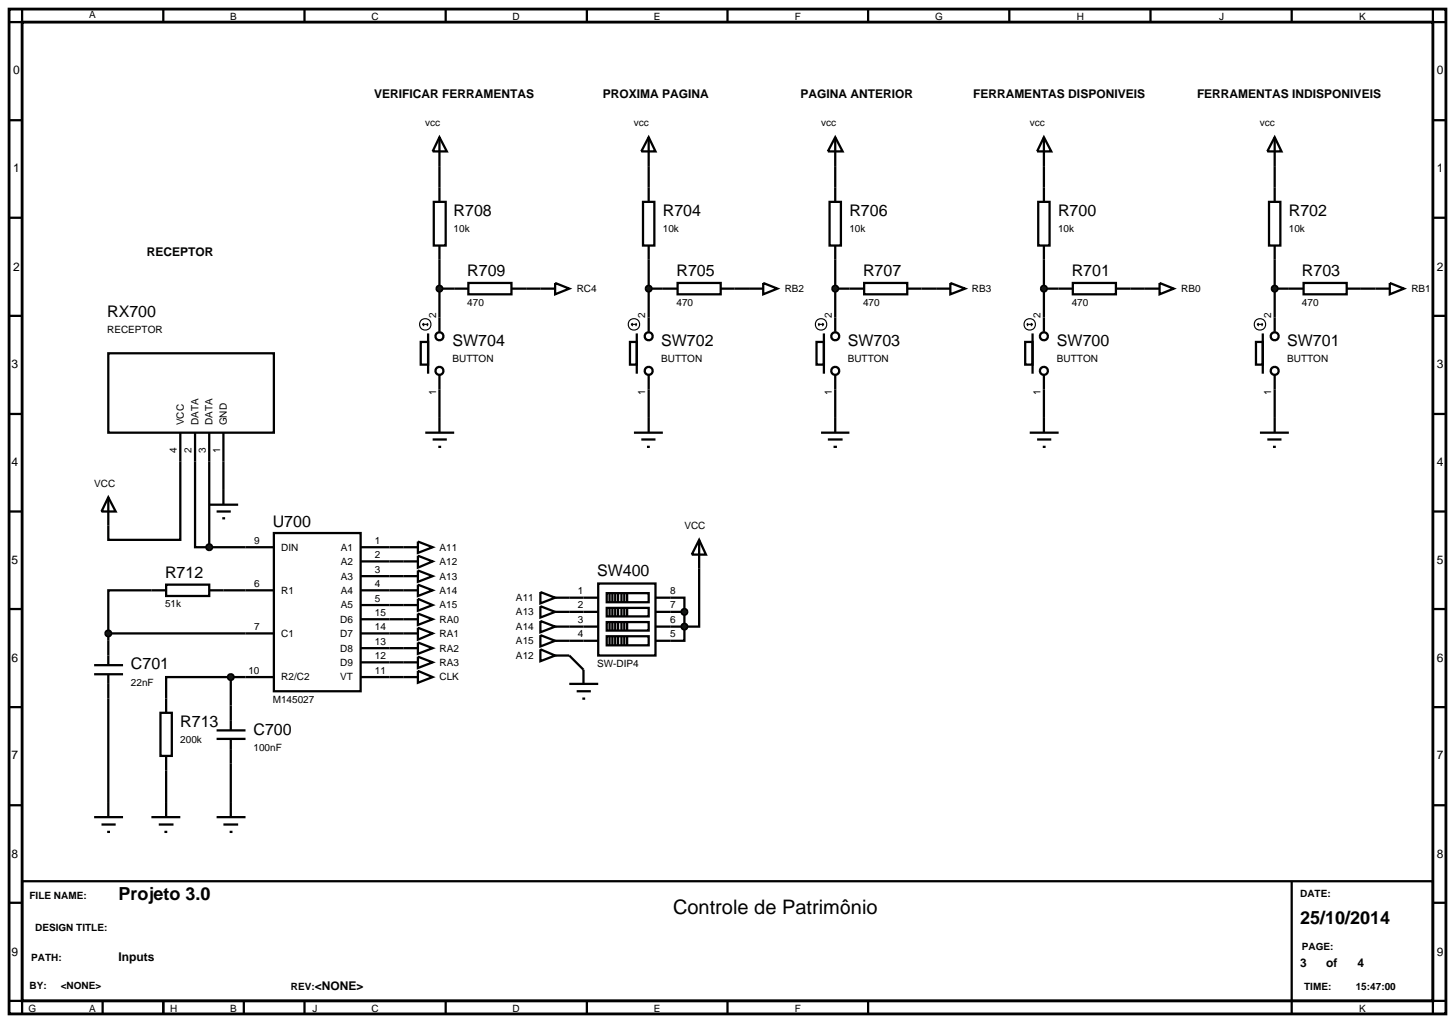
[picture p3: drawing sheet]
<svg xmlns="http://www.w3.org/2000/svg" width="257mm" height="180mm" viewBox="0 0 257 180" stroke-linecap="round" stroke-linejoin="round" font-family="sans-serif">
<path d="M1.6 1.6h253.4v177.2h-253.4zM3.9 3.9h248.8v172.6h-248.8z" fill="none" stroke="#000" stroke-width=".5"/>
<g fill="none" stroke="#000" stroke-width=".4">
<path d="M3.9 1.6v2.3h-2.3M28.8 1.6v2.3M53.7 1.6v2.3M78.6 1.6v2.3M103.5 1.6v2.3M128.3 1.6v2.3M153.1 1.6v2.3M178 1.6v2.3M202.9 1.6v2.3M227.8 1.6v2.3M252.7 1.6v2.3h2.3M1.6 21.2h2.3"/>
<path d="M1.6 38.4h2.3M77.5 29.3v3.8M114.4 29.3v3.8M147.3 29.3v3.8M183.1 35.6h2v7.7h-2zM184.1 24.2l1.3 2.5h-2.5zM184.1 24.2v11.4M224.8 29.3v3.8M252.7 21.2h2.3M252.7 38.4h2.3M1.6 55.7h2.3M77.5 50.9h2.6"/>
<path d="M77.5 45.8v10.2M92.8 50.9h2.5M114.4 50.9h2.5M114.4 45.8v10.2M129.5 50.9h2.6M147.3 50.9h2.5M147.3 45.8v10.2M162.5 50.9h2.6M182.1 58.8v7.1M184.1 43.3v15.2M184.1 50.9h5.1M189.2 49.9h7.6v2h-7.6z"/>
<path d="M196.8 50.9h7.7M204.5 49.9l2.5 1-2.5 1zM224.8 50.9h2.5M224.8 45.8v10.2M240 50.9h2.6M252.7 55.7h2.3M1.6 73h2.3M77.5 68.7v5M114.4 68.7v5M147.3 68.7v5M180.8 60.3h1.3v4h-1.3zM181.6 76.3h5.1"/>
<path d="M182.9 77.5h2.5M183.9 78.8h.5M184.1 66.1v10.2M224.8 68.7v5M252.7 73h2.3M1.6 90.2h2.3M31.8 81.4v13.8h-12.7v-2.5M34.4 81.4v15.1h2.5M36.9 96.5h6.4M36.9 81.4v15.1M39.4 81.4v5M68.7 96.5h2.5"/>
<path d="M68.7 99h2.5M252.7 90.2h2.3M1.6 107.4h2.3M19.1 111.7v1.3M19.1 111.7h24.2M26.7 104.1h-7.6v7.6M39.4 104.1h3.9M40.7 119.4h-11.4v3.8M40.7 119.4v5M40.7 119.4h2.6M68.7 104.1h2.5M68.7 119.4h2.5"/>
<path d="M68.7 111.7h2.5M68.7 101.6h2.5M68.7 106.7h2.5M68.7 109.2h2.5M68.7 114.3h2.5M68.7 116.8h2.5M100.4 105.4h2.5M100.4 107.9h2.5M100.4 110.5h2.5M100.4 113h2.5M100.4 115.6l2.5 2.5M118.2 105.4h2.5v2.5"/>
<path d="M118.2 107.9h2.5M118.2 110.5h2.5M120.7 110.5v2.5h-2.5M120.7 107.9v2.6M123.3 100.3v10.2h-2.6M252.7 107.4h2.3M1.6 124.7h2.3M19.1 123.2v18.4M29.3 135.9v5.7M40.7 134.6v7M252.7 124.7h2.3M1.6 142h2.3"/>
<path d="M1.6 159.2h2.3M3.9 155.4h248.8v21.1h-248.8zM227.8 155.4v23.4M252.7 142h2.3M252.7 159.2h2.3M1.6 176.5h2.3v2.3M18.1 176.5v2.3M28.8 176.5v2.3M43 176.5v2.3M53.7 176.5v2.3M78.6 176.5v2.3M103.5 176.5v2.3"/>
<path d="M128.3 176.5v2.3M153.1 176.5v2.3M255 176.5h-2.3v2.3"/>
<circle cx="184.1" cy="59.3" r=".7"/>
<circle cx="184.1" cy="65.4" r=".7"/>
</g>
<g fill="none" stroke="#000" stroke-width=".2">
<path d="M181.1 57.2h1M181.1 57.2l.2 .3M181.3 57l-.2 .2M181.8 57l.3 .2M182.1 57.2l-.3 .3"/>
<circle cx="181.6" cy="57.2" r="1.01"/>
</g>
<path d="M183.7 50.6l.4-.2-.5 .5zM184.1 50.4l.3 .1 .2 .4zM184.1 51.4l.5-.5-.1 .3zM183.6 50.9l.5 .5-.4-.2z" fill="#004000" stroke="#000" stroke-width=".4"/>
<path d="M184.1 50.4l.5 .5-.5 .5-.5-.5z" fill="#004000"/>
<g fill="none" stroke="#000" stroke-width=".4">
<path d="M223.8 35.6h2v7.7h-2zM224.8 24.2l1.2 2.5h-2.5zM224.8 24.2v5.1M224.8 33.1v2.5M222.7 58.8v7.1M224.8 43.3v2.5M224.8 56v2.5M227.3 50.9h2.6M229.9 49.9h7.6v2h-7.6zM237.5 50.9h2.5M242.6 50.9h2.5M245.1 49.9l2.5 1-2.5 1z"/>
<path d="M221.5 60.3h1.2v4h-1.2zM222.2 76.3h5.1M223.5 77.5h2.5M224.5 78.8h.5M224.8 66.1v2.6M224.8 73.7v2.6"/>
<circle cx="224.8" cy="59.3" r=".7"/>
<circle cx="224.8" cy="65.4" r=".7"/>
</g>
<g fill="none" stroke="#000" stroke-width=".2">
<path d="M221.7 57.2h1M221.7 57.2l.3 .3M222 57l-.3 .2M222.5 57l.2 .2M222.7 57.2l-.2 .3"/>
<circle cx="222.2" cy="57.2" r="1.01"/>
</g>
<path d="M224.4 50.6l.4-.2-.5 .5zM224.8 50.4l.3 .1 .2 .4zM225.3 50.9l-.1 .3-.4 .2zM224.3 50.9l.5 .5-.4-.2z" fill="#004000" stroke="#000" stroke-width=".4"/>
<path d="M224.3 50.9l.5-.5 .5 .5-.5 .5z" fill="#004000"/>
<g fill="none" stroke="#000" stroke-width=".4">
<path d="M113.4 35.6h2v7.7h-2zM114.4 24.2l1.2 2.5h-2.5zM114.4 24.2v5.1M114.4 33.1v2.5M112.3 58.8v7.1M114.4 43.3v2.5M114.4 56v2.5M116.9 50.9h2.6M119.5 49.9h7.6v2h-7.6zM127.1 50.9h2.4M132.1 50.9h2.5M134.6 49.9l2.5 1-2.5 1z"/>
<path d="M111.1 60.3h1.2v4h-1.2zM111.8 76.3h5.1M113.1 77.5h2.5M114.1 78.8h.5M114.4 66.1v2.6M114.4 73.7v2.6"/>
<circle cx="114.4" cy="59.3" r=".7"/>
<circle cx="114.4" cy="65.4" r=".7"/>
</g>
<g fill="none" stroke="#000" stroke-width=".2">
<path d="M111.3 57.2h1M111.3 57.2l.3 .3M111.6 57l-.3 .2M112.1 57l.2 .2M112.3 57.2l-.2 .3"/>
<circle cx="111.8" cy="57.2" r="1.01"/>
</g>
<path d="M114 50.6l.4-.2-.5 .5zM114.4 50.4l.3 .1 .2 .4zM114.9 50.9l-.1 .3-.4 .2zM113.9 50.9l.5 .5-.4-.2z" fill="#004000" stroke="#000" stroke-width=".4"/>
<path d="M113.9 50.9l.5-.5 .5 .5-.5 .5z" fill="#004000"/>
<g fill="none" stroke="#000" stroke-width=".4">
<path d="M146.3 35.6h2v7.7h-2zM147.3 24.2l1.3 2.5h-2.6zM147.3 24.2v5.1M147.3 33.1v2.5M145.3 58.8v7.1M147.3 43.3v2.5M147.3 56v2.5M149.8 50.9h2.6M152.4 49.9h7.6v2h-7.6zM160 50.9h2.5M165.1 50.9h2.5M167.6 49.9l2.6 1-2.6 1z"/>
<path d="M144 60.3h1.3v4h-1.3zM144.8 76.3h5M146 77.5h2.6M147 78.8h.6M147.3 66.1v2.6M147.3 73.7v2.6"/>
<circle cx="147.3" cy="59.3" r=".7"/>
<circle cx="147.3" cy="65.4" r=".7"/>
</g>
<g fill="none" stroke="#000" stroke-width=".2">
<path d="M144.3 57.2h1M144.3 57.2l.2 .3M144.5 57l-.2 .2M145 57l.3 .2M145.3 57.2l-.3 .3"/>
<circle cx="144.8" cy="57.2" r="1.01"/>
</g>
<path d="M147 50.5l.3-.1-.5 .5zM147.3 50.4l.3 .1 .2 .4zM147.3 51.4l.5-.5-.1 .3zM146.8 50.9l.5 .5-.4-.2z" fill="#004000" stroke="#000" stroke-width=".4"/>
<path d="M147.3 50.4l.5 .5-.5 .5-.5-.5z" fill="#004000"/>
<g fill="none" stroke="#000" stroke-width=".4">
<path d="M76.5 35.6h2.1v7.7h-2.1zM77.5 24.2l1.3 2.5h-2.5zM77.5 24.2v5.1M77.5 33.1v2.5M75.5 58.8v7.1M77.5 43.3v2.5M77.5 56v2.5M80.1 50.9h2.5M82.6 49.9h7.6v2h-7.6zM90.2 50.9h2.6M95.3 50.9h2.6M97.9 49.9l2.5 1-2.5 1z"/>
<path d="M74.2 60.3h1.3v4h-1.3zM75 76.3h5.1M76.3 77.5h2.5M77.3 78.8h.5M77.5 66.1v2.6M77.5 73.7v2.6"/>
<circle cx="77.5" cy="59.3" r=".7"/>
<circle cx="77.5" cy="65.4" r=".7"/>
</g>
<g fill="none" stroke="#000" stroke-width=".2">
<path d="M74.5 57.2h1M74.5 57.2l.3 .3M74.8 57l-.3 .2M75.3 57l.2 .2M75.5 57.2l-.2 .3"/>
<circle cx="75" cy="57.2" r="1.01"/>
</g>
<path d="M77.1 50.6l.4-.2-.5 .5zM77.5 50.4l.4 .2 .1 .3zM78 50.9l-.1 .3-.4 .2zM77 50.9l.5 .5-.4-.2z" fill="#004000" stroke="#000" stroke-width=".4"/>
<path d="M77.5 50.4l.5 .5-.5 .5-.5-.5z" fill="#004000"/>
<g fill="none" stroke="#000" stroke-width=".4">
<path d="M43.3 96.5h5M48.3 94h15.3v27.9h-15.3zM63.6 96.5h5.1M63.6 99h5.1M26.7 104.1h2.6M29.3 103.1h7.6v2h-7.6zM36.9 104.1h2.5M43.3 104.1h5M43.3 111.7h5M43.3 119.4h5M63.6 101.6h5.1M63.6 104.1h5.1"/>
<path d="M63.6 106.7h5.1M63.6 109.2h5.1M63.6 111.7h5.1M63.6 114.3h5.1M63.6 116.8h5.1M63.6 119.4h5.1M28.3 125.7h2v7.6h-2zM29.3 123.2v2.5M29.3 133.3v2.6M38.2 128.8h5.1M38.2 130.3h5.1M40.7 124.4v4.4"/>
<path d="M40.7 130.3v4.3M26.7 144.1h5.1M28 145.4h2.6M29 146.7h.5M29.3 141.6v2.5M38.2 144.1h5.1M39.4 145.4h2.6M40.5 146.7h.5M40.7 141.6v2.5"/>
</g>
<path d="M40.4 119l.3-.1-.5 .5zM40.7 118.9l.4 .2 .1 .3zM40.7 119.9l.5-.5-.2 .4zM40.2 119.4l.5 .5-.3-.1z" fill="#004000" stroke="#000" stroke-width=".4"/>
<path d="M40.7 118.9l.5 .5-.5 .5-.5-.5z" fill="#004000"/>
<path d="M16.6 117.3h5.1M16.6 118.9h5.1M19.1 113v4.3M19.1 118.9v4.3M16.6 144.1h5.1M17.9 145.4h2.5M18.9 146.7h.5M19.1 141.6v2.5" fill="none" stroke="#000" stroke-width=".4"/>
<path d="M18.7 111.4l.4-.2-.5 .5zM19.1 111.2l.4 .2 .1 .3zM19.6 111.7l-.2 .4-.3 .1zM18.6 111.7l.5 .5-.3-.1z" fill="#004000" stroke="#000" stroke-width=".4"/>
<path d="M18.6 111.7l.5-.5 .5 .5-.5 .5z" fill="#004000"/>
<g fill="none" stroke="#000" stroke-width=".4">
<path d="M19.1 62.3h29.2v14h-29.2zM31.8 76.3v5.1M34.4 76.3v5.1M36.9 76.3v5.1M39.4 76.3v5.1M71.2 96.5h2.5M71.2 99h2.5M73.7 95.5l2.6 1-2.6 1zM73.7 98l2.6 1-2.6 1.1zM71.2 101.6h2.5M71.2 104.1h2.5M71.2 106.7h2.5"/>
<path d="M71.2 109.2h2.5M71.2 111.7h2.5M71.2 114.3h2.5M71.2 116.8h2.5M71.2 119.4h2.5M73.7 100.6l2.6 1-2.6 1zM73.7 103.1l2.6 1-2.6 1zM73.7 105.6l2.6 1.1-2.6 1zM73.7 108.2l2.6 1-2.6 1zM73.7 110.7l2.6 1-2.6 1.1zM73.7 113.3l2.6 1-2.6 1zM73.7 115.8l2.6 1-2.6 1z"/>
<path d="M73.7 118.3l2.6 1.1-2.6 1z"/>
</g>
<path d="M36.6 96.1l.3-.1-.5 .5zM36.9 96l.3 .1 .2 .4zM37.4 96.5l-.1 .3-.4 .2zM36.4 96.5l.5 .5-.4-.2z" fill="#004000" stroke="#000" stroke-width=".4"/>
<path d="M36.9 96l.5 .5-.5 .5-.5-.5z" fill="#004000"/>
<g fill="none" stroke="#000" stroke-width=".4">
<path d="M19.1 87.7l1.3 2.5h-2.5zM19.1 87.7v5M36.9 89h5.1M38.2 90.2h2.5M39.2 91.4h.5M39.4 86.4v2.6M95.3 104.4l2.6 1-2.6 1zM95.3 114.5l2.6 1.1-2.6 1zM95.3 106.9l2.6 1-2.6 1zM95.3 109.5l2.6 1-2.6 1zM95.3 112l2.6 1-2.6 1zM97.9 105.4h2.5"/>
<path d="M97.9 115.6h2.5M97.9 107.9h2.5M97.9 110.5h2.5M97.9 113h2.5M102.9 105.4h2.6M102.9 107.9h2.6M102.9 110.5h2.6M102.9 113h2.6M102.9 118.1v2.5M105.5 102.9h10.1v12.7h-10.1zM107 104.6h7.4v1.6h-7.4zM107 107.2h7.4v1.5h-7.4z"/>
<path d="M107 109.7h7.4v1.5h-7.4zM107 112.2h7.4v1.6h-7.4zM107.5 104.6v1.6M107.5 107.2v1.5M107.5 109.7v1.5M107.5 112.2v1.6M108 104.6v1.6M108 107.2v1.5M108 109.7v1.5M108 112.2v1.6M108.5 104.6v1.6M108.5 107.2v1.5"/>
<path d="M108.5 109.7v1.5M108.5 112.2v1.6M109 104.6v1.6M109 107.2v1.5M109 109.7v1.5M109 112.2v1.6M109.6 104.6v1.6M109.6 107.2v1.5M109.6 109.7v1.5M109.6 112.2v1.6M110.1 104.6v1.6M110.1 107.2v1.5"/>
<path d="M110.1 109.7v1.5M110.1 112.2v1.6M110.6 104.6v1.6M110.6 107.2v1.5M110.6 109.7v1.5M110.6 112.2v1.6M115.6 105.4h2.6M115.6 107.9h2.6M115.6 110.5h2.6M115.6 113h2.6M100.4 120.6h5.1M101.7 121.9h2.5"/>
<path d="M102.7 123.2h.5"/>
</g>
<g fill="#004000" stroke="#000" stroke-width=".4">
<path d="M120.3 107.6l.4-.2-.5 .5zM120.7 107.4l.3 .1 .2 .4zM121.2 107.9l-.1 .3-.4 .2zM120.2 107.9l.5 .5-.3-.1z"/>
<path d="M120.3 110.2l.4-.2-.5 .5zM120.7 110l.3 .1 .2 .4zM121.2 110.5l-.1 .3-.4 .2zM120.2 110.5l.5 .5-.3-.1z"/>
</g>
<g fill="#004000">
<path d="M120.2 107.9l.5-.5 .5 .5-.5 .5z"/>
<path d="M120.2 110.5l.5-.5 .5 .5-.5 .5z"/>
</g>
<path d="M123.3 95.2l1.2 2.6h-2.5zM123.3 95.2v5.1" fill="none" stroke="#000" stroke-width=".4"/>
<text font-size="3.5" x="118.7" y="161.2">Controle de Patrimônio</text>
<g font-size="3.2">
<text x="20.9" y="158.8">Projeto 3.0</text>
<text x="229.3" y="162.9">25/10/2014</text>
</g>
<g font-size="2.8">
<text x="80" y="38.2">R708</text>
<text x="116.9" y="38.2">R704</text>
<text x="149.8" y="38.2">R706</text>
<text x="186.6" y="38.2">R700</text>
<text x="227.3" y="38.2">R702</text>
<text x="82.4" y="48.8">R709</text>
<text x="119.3" y="48.8">R705</text>
<text x="152.2" y="48.8">R707</text>
<text x="189" y="48.8">R701</text>
<text x="229.6" y="48.8">R703</text>
<text x="18.9" y="56">RX700</text>
<text x="79.8" y="61.1">SW704</text>
<text x="116.6" y="61.1">SW702</text>
<text x="149.5" y="61.1">SW703</text>
<text x="186.4" y="61.1">SW700</text>
<text x="227" y="61.1">SW701</text>
<text x="48.1" y="92.9">U700</text>
<text x="29.1" y="102">R712</text>
<text x="105.3" y="101.7">SW400</text>
<text x="23.1" y="118.1">C701</text>
<text x="31.8" y="128.3">R713</text>
<text x="44.7" y="129.6">C700</text>
</g>
<g font-size="2.1">
<text x="2.3" y="13.1">0</text>
<text x="66" y="17.2">VERIFICAR FERRAMENTAS</text>
<text x="106.3" y="17.2">PROXIMA PAGINA</text>
<text x="141.2" y="17.2">PAGINA ANTERIOR</text>
<text x="171.6" y="17.2">FERRAMENTAS DISPONIVEIS</text>
<text x="211.1" y="17.2">FERRAMENTAS INDISPONIVEIS</text>
<text x="253.4" y="13.1">0</text>
<text x="2.3" y="30.4">1</text>
<text x="253.4" y="30.4">1</text>
<text x="2.3" y="47.7">2</text>
<text x="25.9" y="45.1">RECEPTOR</text>
<text x="253.4" y="47.7">2</text>
<text x="2" y="64.9">3</text>
<text x="253.4" y="64.9">3</text>
<text x="2" y="82.2">4</text>
<text x="253.4" y="82.2">4</text>
<text x="2" y="99.4">5</text>
<text x="253.4" y="99.4">5</text>
<text x="2" y="116.7">6</text>
<text x="253.4" y="116.7">6</text>
<text x="2" y="133.9">7</text>
<text x="253.4" y="133.9">7</text>
<text x="2" y="151.2">8</text>
<text x="253.4" y="151.2">8</text>
<text x="2" y="168.5">9</text>
<text x="20.9" y="169.5">Inputs</text>
<text x="229.3" y="170.5">3</text>
<text x="233.9" y="170.5">of</text>
<text x="239.4" y="170.5">4</text>
<text x="253.4" y="168.5">9</text>
<text x="55.5" y="174.6">&lt;NONE&gt;</text>
</g>
<g font-size="1.8">
<text x="15.7" y="3.2">A</text>
<text x="40.6" y="3.5">B</text>
<text x="65.5" y="3.5">C</text>
<text x="90.4" y="3.5">D</text>
<text x="115.3" y="3.5">E</text>
<text x="140.2" y="3.5">F</text>
<text x="164.9" y="3.5">G</text>
<text x="189.9" y="3.5">H</text>
<text x="215" y="3.5">J</text>
<text x="239.7" y="3.5">K</text>
<text x="75" y="22.3">vcc</text>
<text x="111.8" y="22.3">vcc</text>
<text x="144.8" y="22.3">vcc</text>
<text x="181.6" y="22.3">vcc</text>
<text x="222.2" y="22.3">vcc</text>
<text x="80" y="41">10k</text>
<text x="116.9" y="41">10k</text>
<text x="149.8" y="41">10k</text>
<text x="186.6" y="41">10k</text>
<text x="227.3" y="41">10k</text>
<text x="82.4" y="53.9">470</text>
<text x="101.7" y="51.5">RC4</text>
<text x="119.3" y="53.9">470</text>
<text x="138.4" y="51.5">RB2</text>
<text x="152.2" y="53.9">470</text>
<text x="171.4" y="51.5">RB3</text>
<text x="189" y="53.9">470</text>
<text x="208.3" y="51.5">RB0</text>
<text x="229.6" y="53.9">470</text>
<text x="248.9" y="51.5">RB1</text>
<text x="18.9" y="58.8">RECEPTOR</text>
<text x="76.9" y="56" transform="rotate(-90 76.9 56)">2</text>
<text x="113.8" y="56" transform="rotate(-90 113.8 56)">2</text>
<text x="146.7" y="56" transform="rotate(-90 146.7 56)">2</text>
<text x="183.5" y="56" transform="rotate(-90 183.5 56)">2</text>
<text x="224.2" y="56" transform="rotate(-90 224.2 56)">2</text>
<text x="79.8" y="63.9">BUTTON</text>
<text x="116.6" y="63.9">BUTTON</text>
<text x="149.5" y="63.9">BUTTON</text>
<text x="186.4" y="63.9">BUTTON</text>
<text x="227" y="63.9">BUTTON</text>
<text x="76.9" y="69.7" transform="rotate(-90 76.9 69.7)">1</text>
<text x="113.8" y="69.7" transform="rotate(-90 113.8 69.7)">1</text>
<text x="146.7" y="69.7" transform="rotate(-90 146.7 69.7)">1</text>
<text x="183.5" y="69.7" transform="rotate(-90 183.5 69.7)">1</text>
<text x="224.2" y="69.7" transform="rotate(-90 224.2 69.7)">1</text>
<text x="32.4" y="75" transform="rotate(-90 32.4 75)">VCC</text>
<text x="35" y="75" transform="rotate(-90 35 75)">DATA</text>
<text x="37.5" y="75" transform="rotate(-90 37.5 75)">DATA</text>
<text x="40" y="75" transform="rotate(-90 40 75)">GND</text>
<text x="31.2" y="79.8" transform="rotate(-90 31.2 79.8)">4</text>
<text x="33.8" y="79.8" transform="rotate(-90 33.8 79.8)">2</text>
<text x="36.3" y="79.8" transform="rotate(-90 36.3 79.8)">3</text>
<text x="38.8" y="79.8" transform="rotate(-90 38.8 79.8)">1</text>
<text x="16.6" y="85.8">VCC</text>
<text x="44.8" y="95.9">9</text>
<text x="66.1" y="95.9">1</text>
<text x="120.7" y="93.3">VCC</text>
<text x="49.6" y="97.1">DIN</text>
<text x="60.1" y="97.1">A1</text>
<text x="60.1" y="99.6">A2</text>
<text x="66.1" y="98.4">2</text>
<text x="66.1" y="101">3</text>
<text x="77.5" y="97.1">A11</text>
<text x="77.5" y="99.6">A12</text>
<text x="29.1" y="107.1">51k</text>
<text x="44.8" y="103.5">6</text>
<text x="49.6" y="104.7">R1</text>
<text x="60.1" y="102.2">A3</text>
<text x="60.1" y="104.7">A4</text>
<text x="60.1" y="107.3">A5</text>
<text x="66.1" y="103.5">4</text>
<text x="66.1" y="106.1">5</text>
<text x="77.5" y="102.2">A13</text>
<text x="77.5" y="104.7">A14</text>
<text x="77.5" y="107.3">A15</text>
<text x="91" y="106">A11</text>
<text x="101.9" y="104.8">1</text>
<text x="101.9" y="107.3">2</text>
<text x="118.2" y="104.8">8</text>
<text x="118.2" y="107.3">7</text>
<text x="44.8" y="111.1">7</text>
<text x="49.6" y="112.3">C1</text>
<text x="60" y="109.8">D6</text>
<text x="60" y="112.3">D7</text>
<text x="66.1" y="108.6">15</text>
<text x="66.1" y="111.1">14</text>
<text x="66.1" y="113.7">13</text>
<text x="77.5" y="109.8">RA0</text>
<text x="77.5" y="112.3">RA1</text>
<text x="91" y="108.5">A13</text>
<text x="91" y="111.1">A14</text>
<text x="91" y="113.6">A15</text>
<text x="101.9" y="109.9">3</text>
<text x="101.9" y="112.4">4</text>
<text x="118.2" y="109.9">6</text>
<text x="118.2" y="112.4">5</text>
<text x="43.8" y="118.8">10</text>
<text x="49.6" y="120">R2/C2</text>
<text x="60" y="114.9">D8</text>
<text x="60" y="117.4">D9</text>
<text x="60" y="120">VT</text>
<text x="66.1" y="116.2">12</text>
<text x="66.1" y="118.8">11</text>
<text x="77.5" y="114.9">RA2</text>
<text x="77.5" y="117.4">RA3</text>
<text x="77.5" y="120">CLK</text>
<text x="91" y="116.2">A12</text>
<text x="105.3" y="117.6">SW-DIP4</text>
<text x="23.1" y="121">22nF</text>
<text x="48.1" y="123.9">M145027</text>
<text x="31.8" y="131.1">200k</text>
<text x="44.7" y="132.4">100nF</text>
<text x="5.2" y="158.6">FILE NAME:</text>
<text x="229.3" y="158.1">DATE:</text>
<text x="6.2" y="164.2">DESIGN TITLE:</text>
<text x="229.6" y="167.5">PAGE:</text>
<text x="5.5" y="169.5">PATH:</text>
<text x="5" y="178.4">G</text>
<text x="5.2" y="174.4">BY:</text>
<text x="10.7" y="174.4">&lt;NONE&gt;</text>
<text x="15.7" y="178.4">A</text>
<text x="30" y="178.4">H</text>
<text x="40.6" y="178.4">B</text>
<text x="51.3" y="174.6">REV:</text>
<text x="55.1" y="178.4">J</text>
<text x="65.5" y="178.4">C</text>
<text x="90.4" y="178.4">D</text>
<text x="115.3" y="178.4">E</text>
<text x="140.2" y="178.4">F</text>
<text x="230" y="174.6">TIME:</text>
<text x="239.1" y="174.6">15:47:00</text>
<text x="239.7" y="178.4">K</text>
</g>
</svg>
